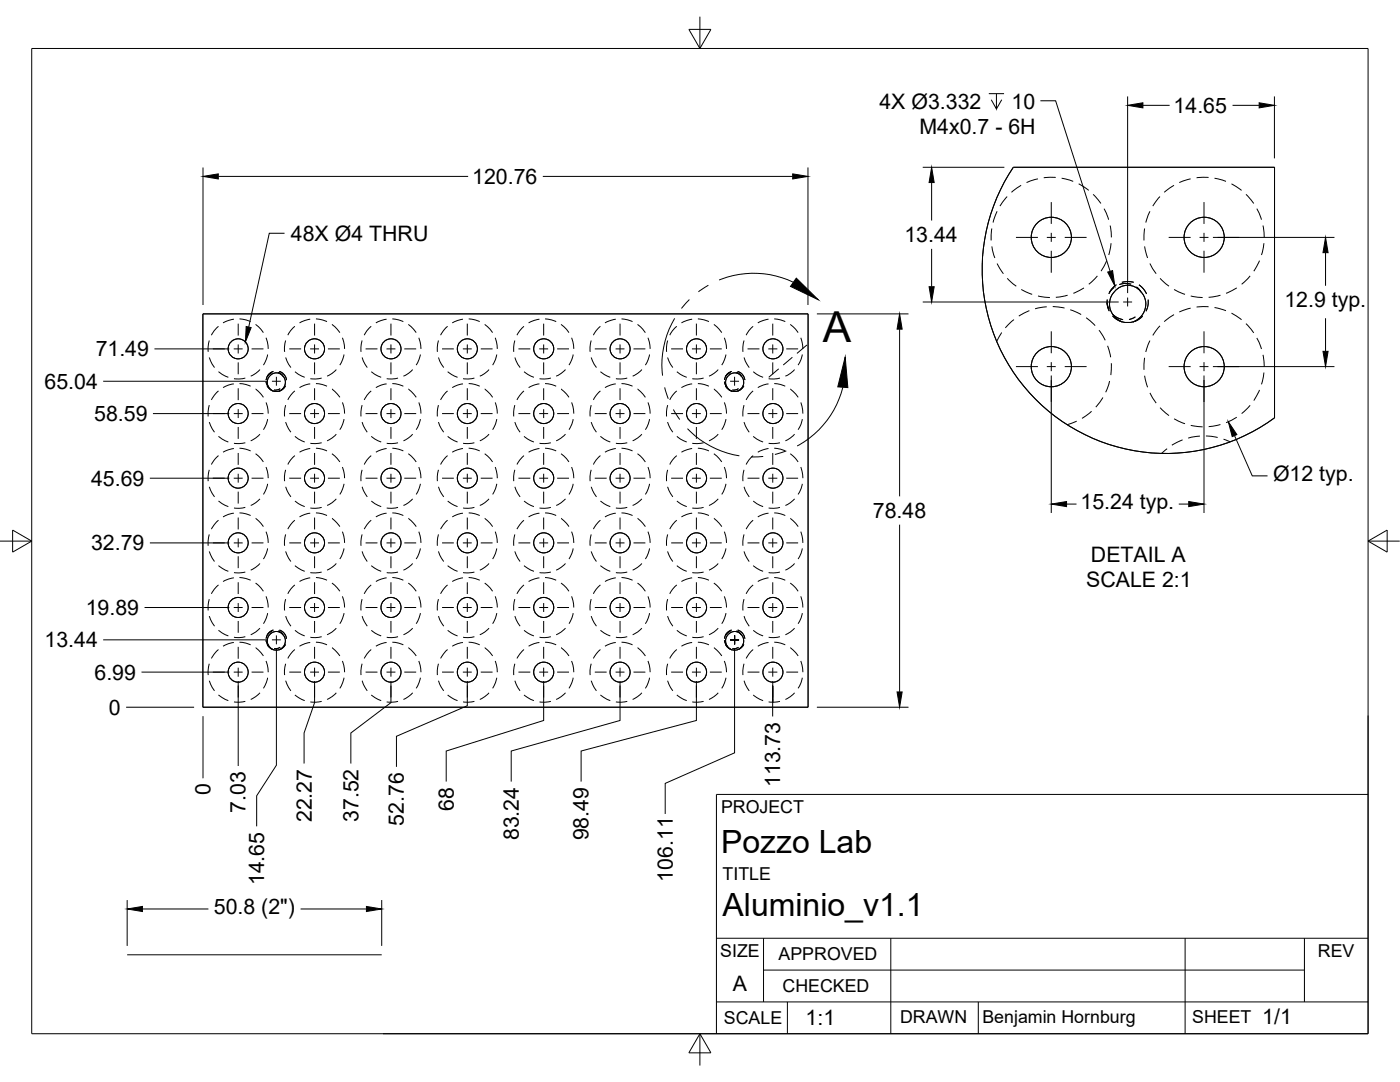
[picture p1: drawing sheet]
<svg xmlns="http://www.w3.org/2000/svg" width="279mm" height="216mm" viewBox="0 0 279 216" stroke-linecap="round" stroke-linejoin="round" font-family="sans-serif">
<!-- layer: Hidden -->
<g fill="none" stroke="#000" stroke-width=".2">
<path d="M201 39.2l-1.4 1.9M203.8 37l-1.9 1.4M207.1 35.7l-2.2 .7M210.7 35.4l-2.4 .1M211.9 35.6l2.3 .6M215.3 36.7l2 1.3M218.2 38.8l1.5 1.8M231.5 39.2l-1.4 1.9M234.3 37l-2 1.4M237.6 35.7l-2.2 .7M241.2 35.4l-2.4 .1M242.4 35.6l2.3 .6"/>
<path d="M245.8 36.7l2 1.3M248.7 38.8l1.5 1.8M198 45.6l-.2 2.4M198 49.2l.5 2.3M199 42.2l-.8 2.2M199 52.6l1.3 2M201 55.5l1.8 1.6M203.8 57.8l2.2 .9M207.2 59.1l2.3 .3M213.1 58.9l-2.4 .4M216.3 57.4l-2.1 1.1M219 55.1l-1.7 1.6"/>
<path d="M220.3 41.6l1 2.2M220.9 52l-1.2 2.1M221 59.8v.1a3.8 3.8 0 0 0 .4 2.2M221.6 45l.2 2.4M221.7 48.5l-.4 2.4M222.4 57.3l-1 1.1M222.8 56.8a3.9 3.9 0 0 0-1.5 1.8M223.9 56.3l1-.1 1.4 .1M225.7 56.7l-1.2-.1-1.1 .2M226.8 57.3l.9 1M227.3 56.8l1 .9 .5 1M228.4 45.6l-.1 2.4"/>
<path d="M228.4 49.2l.6 2.3M229.1 59.8a3.9 3.9 0 0 1-.4 2.3M229.5 42.2l-.8 2.2M229.5 52.6l1.2 2M231.5 55.5l1.8 1.6M234.3 57.8l2.2 .9M237.6 59.1l2.4 .3M243.6 58.9l-2.4 .4M246.8 57.4l-2.1 1.1M249.5 55.1l-1.7 1.6M250.8 41.6l1 2.2M251.4 52l-1.2 2.1"/>
<path d="M252.1 45l.2 2.4M252.2 48.5l-.4 2.4M41.8 67.9l-.3 1.4 .1 .9M41.8 71.3l.6 1.4 .4 .6M43.6 65.1l-.8 .9-.6 .9M43.6 74.2l.7 .5 1.3 .6M43.6 78l-.8 .9-.6 .9M46.7 63.7l-1.1 .2-1.1 .5M46.7 76.6l-1.1 .2-1.1 .5M47.8 63.6l1.3 .2 .9 .4M47.8 76.5l1.3 .2 .9 .4M49 75.4l-1.3 .2h-1"/>
<path d="M51 64.7l1.1 1 .5 .7M51 77.6l1.1 1 .5 .7M51.9 73.7l-.9 .8-1 .6M53.1 76.2l.5 1.1M53.1 67.4l.3 .8 .1 1.4M53.3 77l.7 .7 .6 .4M53.4 70.7l-.3 1-.5 1.2M54.3 74.3l-.6 .4-.4 .4M54.6 74.1l-1 .6-.5 1.1M55.5 74.3l.6 .3 .4 .5M55.8 74.1a2.1 2.1 0 0 1 1.4 1.7M55.9 77.6l-.4 .2h-.8"/>
<path d="M57 77l-.7 .7-.6 .4M57 67.9l-.2 1.4v.9M57 71.3l.6 1.4 .5 .6M58.8 65.1l-.8 .9-.6 .9M58.8 78l-.8 .9-.6 .9M58.9 74.2l.7 .5 1.2 .6M61.9 63.7l-1 .2-1.1 .5M61.9 76.6l-1 .2-1.1 .5M63.1 63.6l1.2 .2 1 .4M63.1 76.5l1.2 .2 1 .4M64.2 75.4l-1.3 .2h-1M66.3 64.7l1.5 1.7"/>
<path d="M66.3 77.6l1.5 1.7M67.1 73.7l-.8 .8-1 .6M68.3 67.4l.3 .8 .2 1.4M68.7 70.7l-.3 1-.6 1.2M72.3 67.9l-.3 1.4 .1 .9M72.3 71.3l.2 .8 .8 1.2M74.1 65.1l-.9 .9-.5 .9M74.1 78l-.9 .9-.5 .9M74.1 74.2l.7 .5 1.3 .6M77.2 63.7l-1.1 .2-1.1 .5M77.2 76.6l-1.1 .2-1.1 .5M78.3 63.6l1.3 .2 .9 .4"/>
<path d="M78.3 76.5l1.3 .2 .9 .4M79.4 75.4l-1.2 .2h-1M81.5 64.7l1.6 1.7M81.5 77.6l1.6 1.7M82.4 73.7l-.9 .8-1 .6M83.6 67.4l.4 2.2M83.9 70.7l-.3 1-.5 1.2M87.5 67.9l-.2 1.4v.9M87.5 71.3l.3 .8 .8 1.2M89.3 65.1l-.8 .9-.6 .9M89.3 78l-.8 .9-.6 .9M89.3 74.2l.8 .5 1.2 .6"/>
<path d="M92.4 63.7l-1.1 .2-1 .5M92.4 76.6l-1.1 .2-1 .5M93.5 63.6l1.3 .2 .9 .4M93.5 76.5l1.3 .2 .9 .4M94.7 75.4l-1.3 .2h-1M96.7 64.7l1.1 1 .5 .7M96.7 77.6l1.1 1 .5 .7M97.6 73.7l-.8 .8-1 .6M98.8 67.4l.5 2.2M99.1 70.7l-.2 1-.6 1.2M102.7 67.9l-.2 1.4v.9M102.7 71.3l.6 1.4 .5 .6"/>
<path d="M104.6 65.1l-.9 .9-.5 .9M104.6 78l-.9 .9-.5 .9M104.6 74.2l.7 .5 1.3 .6M107.7 63.7l-1.1 .2-1.1 .5M107.7 76.6l-1.1 .2-1.1 .5M108.8 63.6l1.3 .2 .9 .4M108.8 76.5l1.3 .2 .9 .4M109.9 75.4l-1.2 .2h-1M112 64.7l1.1 1 .4 .7M112 77.6l1.1 1 .4 .7M112.9 73.7l-.9 .8-1 .6M114.1 67.4l.2 .8 .2 1.4"/>
<path d="M114.4 70.7l-.3 1-.5 1.2M118 67.9l-.2 1.4v.9M118 71.3l.6 1.4 .4 .6M119.8 65.1l-.8 .9-.6 .9M119.8 74.2l.7 .5 1.3 .6M119.8 78l-.8 .9-.6 .9M122.9 63.7l-1.1 .2-1.1 .5M122.9 76.6l-1.1 .2-1.1 .5M124 63.6l1.3 .2 .9 .4M124 76.5l1.3 .2 .9 .4M125.2 75.4l-1.3 .2h-1M127.2 64.7l1.6 1.7"/>
<path d="M127.2 77.6l1.6 1.7M128.1 73.7l-.8 .8-1 .6M129.3 67.4l.3 .8 .2 1.4M129.6 70.7l-.2 1-.6 1.2M133.2 67.9l-.2 1.4v.9M133.2 71.3l.6 1.4 .5 .6M135.1 65.1l-.9 .9-.5 .9M135.1 78l-.9 .9-.5 .9M135.1 74.2l.7 .5 1.3 .6M138.1 63.7l-1 .2-1.1 .5M138.1 76.6l-1 .2-1.1 .5M139.3 63.6l1.3 .2 .9 .4"/>
<path d="M139.3 76.5l1.3 .2 .9 .4M140.4 75.4l-1.2 .2h-1M142.5 64.7l1.5 1.7M142.5 77.6l1.5 1.7M143.3 73.7l-.8 .8-1 .6M144.5 67.4l.3 .8 .2 1.4M144.6 76.2l.1 .5 .4 .6M144.8 77l.6 .7 .7 .4M144.9 70.7l-.3 1-.6 1.2M145.8 74.3l-.6 .4-.4 .4M146 74.1l-.9 .6-.3 .5-.2 .6M147 74.3l.5 .2 .5 .6"/>
<path d="M147.2 74.1l.9 .6 .4 .6 .2 .5M147.4 77.6l-.4 .2h-.8M148.4 77l-.6 .7-.6 .4M148.5 67.9l-.2 1.4v.9M148.5 71.3l.2 .8 .8 1.2M150.3 65.1l-.8 .9-.6 .9M150.3 78l-.8 .9-.6 .9M150.3 74.2l.7 .5 1.3 .6M153.4 63.7l-1.1 .2-1.1 .5M153.4 76.6l-1.1 .2-1.1 .5M154.5 63.6l1.3 .2 .9 .4M154.5 76.5l1.3 .2 .9 .4"/>
<path d="M155.7 75.4l-1.3 .2h-1M157.7 64.7l1.1 1 .5 .7M157.7 77.6l1.1 1 .5 .7M158.6 73.7l-.9 .8-1 .6M159.8 67.4l.4 2.2M160.1 70.7l-.2 1-.6 1.2M199.9 66.4l-1 1.7M202.4 63.8l-1.8 1.6M205.4 62l-2.1 1.1M208.9 61.2l-2.3 .4M210.1 61.2l2.3 .3M213.6 61.8l2.2 1"/>
<path d="M216.8 63.4l1.8 1.6M219.3 65.9l1.3 2M220.1 79.3l-1.4 1.9M220.9 60.4l.5 1.3M221 69l.7 2.3M221.4 76l-.7 2.3M221.8 72.5l-.1 2.3M222 63.1l.8 .6 1.2 .5M222 62.7l.9 .7 1.2 .4M226.6 63.2l-1.3 .6M228 63.1l-.9 .8-1 .3M228.4 71.4l-.1 2.4"/>
<path d="M228.4 75l.6 2.3M229.5 68l-.8 2.2M229.5 78.4l1.2 2M231.5 65l-1.4 1.9M234.3 62.8l-2 1.4M237.6 61.5l-2.2 .8M241.2 61.2l-2.4 .1M242.4 61.4l2.3 .6M245.8 62.5l2 1.3M248.7 64.6l1.5 1.8M250.8 67.4l1 2.2M251.4 77.8l-1.2 2.1"/>
<path d="M252.1 70.8l.2 2.4M252.2 74.3l-.4 2.4M41.8 80.8l-.3 1.4 .1 .9M41.8 93.7l-.3 1.4 .1 .9M41.8 84.2l.6 1.4 .4 .6M41.8 97.1l.2 .8 .8 1.2M43.6 87.1l.7 .5 1.3 .6M43.6 90.9l-.8 .9-.6 .9M43.6 100l.7 .5 1.3 .6M46.7 89.5l-1.1 .2-1.1 .5M47.8 89.4l1.3 .2 .9 .4M49 88.3l-1.3 .2h-1"/>
<path d="M51 90.5l1.1 1 .5 .7M51.9 86.6l-.9 .8-1 .6M51.9 99.5l-.9 .8-1 .6M53.1 80.3l.3 .8 .1 1.4M53.1 93.2l.3 .8 .1 1.4M53.4 83.6l-.3 1-.5 1.1M53.4 96.5l-.3 1-.5 1.2M57 80.8l-.2 1.4v.9M57 93.7l-.2 1.4v.9M57 84.2l.6 1.4 .5 .6M57 97.1l.3 .8 .8 1.2M58.8 90.9l-.8 .9-.6 .9"/>
<path d="M58.9 87.1l.7 .5 1.2 .6M58.9 100l.7 .5 1.2 .6M61.9 89.5l-1 .2-1.1 .5M63.1 89.4l1.2 .2 1 .4M64.2 88.3l-1.3 .2h-1M66.3 90.5l1.5 1.7M67.1 86.6l-.8 .8-1 .6M67.1 99.5l-.8 .8-1 .6M68.3 80.3l.3 .8 .2 1.4M68.3 93.2l.3 .8 .2 1.4M68.7 83.6l-.3 1-.6 1.1M68.7 96.5l-.3 1-.6 1.2"/>
<path d="M72.3 80.8l-.3 1.4 .1 .9M72.3 84.2l.2 .7 .8 1.3M72.3 93.7l-.3 1.4 .1 .9M72.3 97.1l.2 .8 .8 1.2M74.1 90.9l-.9 .9-.5 .9M74.1 87.1l.7 .5 1.3 .6M74.1 100l.7 .5 1.3 .6M77.2 89.5l-1.1 .2-1.1 .5M78.3 89.4l1.3 .2 .9 .4M79.4 88.3l-1.2 .2h-1M81.5 90.5l1.6 1.7M82.4 86.6l-.9 .8-1 .6"/>
<path d="M82.4 99.5l-.9 .8-1 .6M83.6 80.3l.4 2.2M83.6 93.2l.4 2.2M83.9 83.6l-.3 1-.5 1.1M83.9 96.5l-.3 1-.5 1.2M87.5 80.8l-.2 1.4v.9M87.5 84.2l.3 .7 .8 1.3M87.5 93.7l-.2 1.4v.9M87.5 97.1l.3 .8 .8 1.2M89.3 90.9l-.8 .9-.6 .9M89.3 87.1l.8 .5 1.2 .6M89.3 100l.8 .5 1.2 .6"/>
<path d="M92.4 89.5l-1.1 .2-1 .5M93.5 89.4l1.3 .2 .9 .4M94.7 88.3l-1.3 .2h-1M96.7 90.5l1.1 1 .5 .7M97.6 86.6l-.8 .8-1 .6M97.6 99.5l-.8 .8-1 .6M98.8 80.3l.5 2.2M98.8 93.2l.5 2.2M99.1 83.6l-.2 1-.6 1.1M99.1 96.5l-.2 1-.6 1.2M102.7 80.8l-.2 1.4v.9M102.7 84.2l.6 1.4 .5 .6"/>
<path d="M102.7 93.7l-.2 1.4v.9M102.7 97.1l1.1 2M104.6 90.9l-.9 .9-.5 .9M104.6 87.1l.7 .5 1.3 .6M104.6 100l.7 .5 1.3 .6M107.7 89.5l-1.1 .2-1.1 .5M108.8 89.4l1.3 .2 .9 .4M109.9 88.3l-1.2 .2h-1M112 90.5l1.1 1 .4 .7M112.9 86.6l-.9 .8-1 .6M112.9 99.5l-.9 .8-1 .6M114.1 80.3l.2 .8 .2 1.4"/>
<path d="M114.1 93.2l.2 .8 .2 1.4M114.4 83.6l-.3 1-.5 1.1M114.4 96.5l-.3 1-.5 1.2M118 80.8l-.2 1.4v.9M118 93.7l-.2 1.4v.9M118 84.2l.6 1.4 .4 .6M118 97.1l.3 .8 .7 1.2M119.8 87.1l.7 .5 1.3 .6M119.8 90.9l-.8 .9-.6 .9M119.8 100l.7 .5 1.3 .6M122.9 89.5l-1.1 .2-1.1 .5M124 89.4l1.3 .2 .9 .4"/>
<path d="M125.2 88.3l-1.3 .2h-1M127.2 90.5l1.6 1.7M128.1 86.6l-.8 .8-1 .6M128.1 99.5l-.8 .8-1 .6M129.3 80.3l.3 .8 .2 1.4M129.3 93.2l.3 .8 .2 1.4M129.6 83.6l-.2 1-.6 1.1M129.6 96.5l-.2 1-.6 1.2M133.2 80.8l-.2 1.4v.9M133.2 84.2l.6 1.4 .5 .6M133.2 93.7l-.2 1.4v.9M133.2 97.1l.3 .8 .8 1.2"/>
<path d="M135.1 90.9l-.9 .9-.5 .9M135.1 87.1l.7 .5 1.3 .6M135.1 100l.7 .5 1.3 .6M138.1 89.5l-1 .2-1.1 .5M139.3 89.4l1.3 .2 .9 .4M140.4 88.3l-1.2 .2h-1M142.5 90.5l1.5 1.7M143.3 86.6l-.8 .8-1 .6M143.3 99.5l-.8 .8-1 .6M144.5 80.3l.3 .8 .2 1.4M144.5 93.2l.3 .8 .2 1.4M144.9 83.6l-.3 1-.6 1.1"/>
<path d="M144.9 96.5l-.3 1-.6 1.2M148.5 80.8l-.2 1.4v.9M148.5 84.2l.2 .7 .8 1.3M148.5 93.7l-.2 1.4v.9M148.5 97.1l.2 .8 .8 1.2M150.3 90.9l-.8 .9-.6 .9M150.3 87.1l.7 .5 1.3 .6M150.3 100l.7 .5 1.3 .6M153.4 89.5l-1.1 .2-1.1 .5M154.5 89.4l1.3 .2 .9 .4M155.7 88.3l-1.3 .2h-1M157.7 90.5l1.1 1 .5 .7"/>
<path d="M158.6 86.6l-.9 .8-1 .6M158.6 99.5l-.9 .8-1 .6M159.8 80.3l.4 2.2M159.8 93.2l.4 2.2M160.1 83.6l-.2 1-.6 1.1M160.1 96.5l-.2 1-.6 1.2M214.9 84.1l-1.9 .7M217.8 82.1l-1.9 1.4M231.5 81.3l1.8 1.6M232.9 89.5l-1.1 1M234.3 83.6l2.2 .9M236 87.8l-2.1 1"/>
<path d="M237.6 84.9l2.4 .3M239.5 87l-2.4 .4M240.7 87l2.3 .3M243.6 84.7l-2.4 .4M244.2 87.6l1.3 .6M246.8 83.2l-2.1 1.1M249.5 80.9l-1.7 1.6M41.8 106.6l-.3 1.4 .1 .9M41.8 119.5l-.3 1.4 .1 .9M41.8 110l.6 1.4 .4 .6M43.6 103.8l-.8 .9-.6 .9M43.6 112.9l2 1.1"/>
<path d="M43.6 116.7l-.8 .9-.6 .9M46.7 102.4l-1.1 .2-1.1 .5M46.7 115.3l-1.1 .2-1.1 .5M47.8 102.3l1.3 .2 .9 .4M47.8 115.2l1.3 .2 .9 .4M49 101.2l-1.3 .2h-1M49 114.2l-1.3 .1h-1M51 103.4l1.1 1 .5 .7M51 116.3l1.1 1 .5 .7M51.9 112.4l-.9 .8-1 .6M53.1 106.1l.3 .8 .1 1.4M53.1 119l.3 .8 .1 1.4"/>
<path d="M53.4 109.4l-.3 1-.5 1.1M57 106.6l-.2 1.4v.9M57 119.5l-.2 1.4v.9M57 110l.6 1.4 .5 .6M58.8 103.8l-.8 .9-.6 .9M58.8 116.7l-.8 .9-.6 .9M58.9 112.9l.7 .5 1.2 .6M61.9 102.4l-1 .2-1.1 .5M61.9 115.3l-1 .2-1.1 .5M63.1 102.3l1.2 .2 1 .4M63.1 115.2l1.2 .2 1 .4M64.2 101.2l-1.3 .2h-1"/>
<path d="M64.2 114.2l-1.3 .1h-1M66.3 103.4l1.5 1.7M66.3 116.3l1.5 1.7M67.1 112.4l-.8 .8-1 .6M68.3 106.1l.3 .8 .2 1.4M68.3 119l.3 .8 .2 1.4M68.7 109.4l-.3 1-.6 1.1M72.3 106.6l-.3 1.4 .1 .9M72.3 110l.2 .7 .8 1.3M72.3 119.5l-.3 1.4 .1 .9M74.1 103.8l-.9 .9-.5 .9M74.1 116.7l-.9 .9-.5 .9"/>
<path d="M74.1 112.9l.7 .5 1.3 .6M77.2 102.4l-1.1 .2-1.1 .5M77.2 115.3l-1.1 .2-1.1 .5M78.3 102.3l1.3 .2 .9 .4M78.3 115.2l1.3 .2 .9 .4M79.4 101.2l-1.2 .2h-1M79.4 114.2l-1.2 .1h-1M81.5 103.4l1.6 1.7M81.5 116.3l1.6 1.7M82.4 112.4l-.9 .8-1 .6M83.6 106.1l.4 2.2M83.6 119l.4 2.2"/>
<path d="M83.9 109.4l-.3 1-.5 1.1M87.5 106.6l-.2 1.4v.9M87.5 110l.3 .7 .8 1.3M87.5 119.5l-.2 1.4v.9M89.3 103.8l-.8 .9-.6 .9M89.3 116.7l-.8 .9-.6 .9M89.3 112.9l2 1.1M92.4 102.4l-1.1 .2-1 .5M92.4 115.3l-1.1 .2-1 .5M93.5 102.3l1.3 .2 .9 .4M93.5 115.2l1.3 .2 .9 .4M94.7 101.2l-1.3 .2h-1"/>
<path d="M94.7 114.2l-1.3 .1h-1M96.7 103.4l1.1 1 .5 .7M96.7 116.3l1.1 1 .5 .7M97.6 112.4l-.8 .8-1 .6M98.8 106.1l.5 2.2M98.8 119l.5 2.2M99.1 109.4l-.2 1-.6 1.1M102.7 106.6l-.2 1.4v.9M102.7 110l.6 1.4 .5 .6M102.7 119.5l-.2 1.4v.9M104.6 103.8l-.9 .9-.5 .9M104.6 116.7l-.9 .9-.5 .9"/>
<path d="M104.6 112.9l2 1.1M107.7 102.4l-1.1 .2-1.1 .5M107.7 115.3l-1.1 .2-1.1 .5M108.8 102.3l1.3 .2 .9 .4M108.8 115.2l1.3 .2 .9 .4M109.9 101.2l-1.2 .2h-1M109.9 114.2l-1.2 .1h-1M112 103.4l1.1 1 .4 .7M112 116.3l1.1 1 .4 .7M112.9 112.4l-.9 .8-1 .6M114.1 106.1l.2 .8 .2 1.4M114.1 119l.2 .8 .2 1.4"/>
<path d="M114.4 109.4l-.3 1-.5 1.1M118 106.6l-.2 1.4v.9M118 119.5l-.2 1.4v.9M118 110l.6 1.4 .4 .6M119.8 103.8l-.8 .9-.6 .9M119.8 112.9l2 1.1M119.8 116.7l-.8 .9-.6 .9M122.9 102.4l-1.1 .2-1.1 .5M122.9 115.3l-1.1 .2-1.1 .5M124 102.3l1.3 .2 .9 .4M124 115.2l1.3 .2 .9 .4M125.2 101.2l-1.3 .2h-1"/>
<path d="M125.2 114.2l-1.3 .1h-1M127.2 103.4l1.6 1.7M127.2 116.3l1.6 1.7M128.1 112.4l-.8 .8-1 .6M129.3 106.1l.3 .8 .2 1.4M129.3 119l.3 .8 .2 1.4M129.6 109.4l-.2 1-.6 1.1M133.2 106.6l-.2 1.4v.9M133.2 110l.6 1.4 .5 .6M133.2 119.5l-.2 1.4v.9M135.1 103.8l-.9 .9-.5 .9M135.1 116.7l-.9 .9-.5 .9"/>
<path d="M135.1 112.9l.7 .5 1.3 .6M138.1 102.4l-1 .2-1.1 .5M138.1 115.3l-1 .2-1.1 .5M139.3 102.3l1.3 .2 .9 .4M139.3 115.2l1.3 .2 .9 .4M140.4 101.2l-1.2 .2h-1M140.4 114.2l-1.2 .1h-1M142.5 103.4l1.5 1.7M142.5 116.3l1.5 1.7M143.3 112.4l-.8 .8-1 .6M144.5 106.1l.3 .8 .2 1.4M144.5 119l.3 .8 .2 1.4"/>
<path d="M144.9 109.4l-.3 1-.6 1.1M148.5 106.6l-.2 1.4v.9M148.5 110l.2 .7 .8 1.3M148.5 119.5l-.2 1.4v.9M150.3 103.8l-.8 .9-.6 .9M150.3 116.7l-.8 .9-.6 .9M150.3 112.9l.7 .5 1.3 .6M153.4 102.4l-1.1 .2-1.1 .5M153.4 115.3l-1.1 .2-1.1 .5M154.5 102.3l1.3 .2 .9 .4M154.5 115.2l1.3 .2 .9 .4M155.7 101.2l-1.3 .2h-1"/>
<path d="M155.7 114.2l-1.3 .1h-1M157.7 103.4l1.1 1 .5 .7M157.7 116.3l1.1 1 .5 .7M158.6 112.4l-.9 .8-1 .6M159.8 106.1l.4 2.2M159.8 119l.4 2.2M160.1 109.4l-.2 1-.6 1.1M41.8 132.4l-.3 1.4 .1 .9M41.8 122.9l.2 .8 .8 1.2M41.8 135.8l.6 1.4 .4 .6M43.6 125.8l.7 .5 1.3 .6M43.6 129.6l-.8 .9-.6 .9"/>
<path d="M43.6 138.7l2 1.1M46.7 128.2l-1.1 .2-1.1 .5M47.8 128.1l1.3 .2 .9 .4M49 127l-1.3 .2-1-.1M49 140l-1.3 .1h-1M51 129.2l1.1 1 .5 .7M51.9 125.3l-.9 .8-1 .6M51.9 138.2l-.9 .8-1 .6M53.1 127.8l.5 1.1M53.1 131.9l.3 .8 .1 1.4M53.3 128.6l.7 .7 .6 .4M53.4 122.3l-.3 1-.5 1.2"/>
<path d="M53.4 135.2l-.3 1-.5 1.2M54.3 125.9l-.5 .3-.5 .5M54.6 125.7l-1 .6-.5 1.1M55.5 125.9l.7 .4 .3 .4M55.8 125.7a2.1 2.1 0 0 1 1.4 1.7M55.9 129.2l-.5 .2h-.7M57 128.6l-.7 .7-.6 .4M57 132.4l-.2 1.4v.9M57 122.9l.3 .8 .8 1.2M57 135.8l.6 1.4 .5 .6M58.8 129.6l-.8 .9-.6 .9M58.9 125.8l.7 .5 1.2 .6"/>
<path d="M58.9 138.7l.7 .5 1.2 .6M61.9 128.2l-1 .2-1.1 .5M63.1 128.1l1.2 .2 1 .4M64.2 127l-1.3 .2-1-.1M64.2 140l-1.3 .1h-1M66.3 129.2l1.5 1.7M67.1 125.3l-.8 .8-1 .6M67.1 138.2l-.8 .8-1 .6M68.3 131.9l.3 .8 .2 1.4M68.7 122.3l-.3 1-.6 1.2M68.7 135.2l-.3 1-.6 1.2M72.3 122.9l.2 .8 .8 1.2"/>
<path d="M72.3 132.4l-.3 1.4 .1 .9M72.3 135.8l.2 .7 .8 1.3M74.1 129.6l-.9 .9-.5 .9M74.1 125.8l.7 .5 1.3 .6M74.1 138.7l.7 .5 1.3 .6M77.2 128.2l-1.1 .2-1.1 .5M78.3 128.1l1.3 .2 .9 .4M79.4 127l-1.2 .2-1-.1M79.4 140l-1.2 .1h-1M81.5 129.2l1.6 1.7M82.4 125.3l-.9 .8-1 .6M82.4 138.2l-.9 .8-1 .6"/>
<path d="M83.6 131.9l.4 2.2M83.9 122.3l-.3 1-.5 1.2M83.9 135.2l-.3 1-.5 1.2M87.5 122.9l.3 .8 .8 1.2M87.5 132.4l-.2 1.4v.9M87.5 135.8l.3 .7 .8 1.3M89.3 129.6l-.8 .9-.6 .9M89.3 125.8l.8 .5 1.2 .6M89.3 138.7l2 1.1M92.4 128.2l-1.1 .2-1 .5M93.5 128.1l1.3 .2 .9 .4M94.7 127l-1.3 .2-1-.1"/>
<path d="M94.7 140l-1.3 .1h-1M96.7 129.2l1.1 1 .5 .7M97.6 125.3l-.8 .8-1 .6M97.6 138.2l-.8 .8-1 .6M98.8 131.9l.5 2.2M99.1 122.3l-.2 1-.6 1.2M99.1 135.2l-.2 1-.6 1.2M102.7 122.9l1.1 2M102.7 132.4l-.2 1.4v.9M102.7 135.8l.6 1.4 .5 .6M104.6 129.6l-.9 .9-.5 .9M104.6 125.8l.7 .5 1.3 .6"/>
<path d="M104.6 138.7l2 1.1M107.7 128.2l-1.1 .2-1.1 .5M108.8 128.1l1.3 .2 .9 .4M109.9 127l-1.2 .2-1-.1M109.9 140l-1.2 .1h-1M112 129.2l1.1 1 .4 .7M112.9 125.3l-.9 .8-1 .6M112.9 138.2l-.9 .8-1 .6M114.1 131.9l.2 .8 .2 1.4M114.4 122.3l-.3 1-.5 1.2M114.4 135.2l-.3 1-.5 1.2M118 132.4l-.2 1.4v.9"/>
<path d="M118 122.9l.3 .8 .7 1.2M118 135.8l.6 1.4 .4 .6M119.8 125.8l.7 .5 1.3 .6M119.8 129.6l-.8 .9-.6 .9M119.8 138.7l2 1.1M122.9 128.2l-1.1 .2-1.1 .5M124 128.1l1.3 .2 .9 .4M125.2 127l-1.3 .2-1-.1M125.2 140l-1.3 .1h-1M127.2 129.2l1.6 1.7M128.1 125.3l-.8 .8-1 .6M128.1 138.2l-.8 .8-1 .6"/>
<path d="M129.3 131.9l.3 .8 .2 1.4M129.6 122.3l-.2 1-.6 1.2M129.6 135.2l-.2 1-.6 1.2M133.2 122.9l.3 .8 .8 1.2M133.2 132.4l-.2 1.4v.9M133.2 135.8l.6 1.4 .5 .6M135.1 129.6l-.9 .9-.5 .9M135.1 125.8l.7 .5 1.3 .6M135.1 138.7l.7 .5 1.3 .6M138.1 128.2l-1 .2-1.1 .5M139.3 128.1l1.3 .2 .9 .4M140.4 127l-1.2 .2-1-.1"/>
<path d="M140.4 140l-1.2 .1h-1M142.5 129.2l1.5 1.7M143.3 125.3l-.8 .8-1 .6M143.3 138.2l-.8 .8-1 .6M144.5 131.9l.3 .8 .2 1.4M144.6 127.8l.1 .5 .4 .6M144.8 128.6l.6 .7 .7 .4M144.9 122.3l-.3 1-.6 1.2M144.9 135.2l-.3 1-.6 1.2M145.8 125.9l-.5 .3-.5 .5M146 125.7l-.9 .6-.3 .5-.2 .6M147 125.9l.7 .4 .3 .4"/>
<path d="M147.2 125.7l1 .6 .5 1.1M147.4 129.2l-.5 .2h-.7M148.4 128.6l-.6 .7-.6 .4M148.5 122.9l.2 .8 .8 1.2M148.5 132.4l-.2 1.4v.9M148.5 135.8l.2 .7 .8 1.3M150.3 129.6l-.8 .9-.6 .9M150.3 125.8l.7 .5 1.3 .6M150.3 138.7l.7 .5 1.3 .6M153.4 128.2l-1.1 .2-1.1 .5M154.5 128.1l1.3 .2 .9 .4M155.7 127l-1.3 .2-1-.1"/>
<path d="M155.7 140l-1.3 .1h-1M157.7 129.2l1.1 1 .5 .7M158.6 125.3l-.9 .8-1 .6M158.6 138.2l-.9 .8-1 .6M159.8 131.9l.4 2.2M160.1 122.3l-.2 1-.6 1.2M160.1 135.2l-.2 1-.6 1.2"/>
</g>
<!-- layer: Visible -->
<g fill="none" stroke="#000" stroke-width=".2">
<path d="M202.2 33.4h52.2v50a36.7 36.7 0 0 1-47.1-3.1 36.7 36.7 0 0 1-5.1-46.9zM222.5 58.1a3.7 3.7 0 0 0 1.5 6.1M222.5 58.1a3.3 3.3 0 0 1 5.1 0M227.6 58.1a3.7 3.7 0 0 1-1.5 6.1M40.5 62.6h120.8v78.5h-120.8zM54.6 78.1a1.87 1.87 0 0 1-1-2.9 1.87 1.87 0 0 1 3.1 0 1.87 1.87 0 0 1-1 2.9M54.6 78.1h1.1M145.4 75a1.86 1.86 0 0 0 .7 3.1M145.4 75a1.82 1.82 0 0 1 2.8 .4 1.82 1.82 0 0 1-1 2.7M146.1 78.1h1.1M224 64.2l1.3 .2 .8-.2M145.4 126.6a1.84 1.84 0 0 0-.3 2.2 1.84 1.84 0 0 0 2.1 .9"/>
<path d="M145.4 126.6a1.82 1.82 0 0 1 2.8 .4 1.82 1.82 0 0 1-1 2.7"/>
<circle cx="209.8" cy="47.4" r="4"/>
<circle cx="240.3" cy="47.4" r="4"/>
<circle cx="47.5" cy="69.6" r="2"/>
<circle cx="62.8" cy="69.6" r="2"/>
<circle cx="78" cy="69.6" r="2"/>
<circle cx="93.3" cy="69.6" r="2"/>
<circle cx="108.5" cy="69.6" r="2"/>
<circle cx="123.8" cy="69.6" r="2"/>
<circle cx="139" cy="69.6" r="2"/>
<circle cx="154.3" cy="69.6" r="2"/>
<circle cx="209.8" cy="73.2" r="4"/>
<circle cx="240.3" cy="73.2" r="4"/>
<circle cx="47.5" cy="82.5" r="2"/>
<circle cx="47.5" cy="95.4" r="2"/>
<circle cx="62.8" cy="82.5" r="2"/>
<circle cx="62.8" cy="95.4" r="2"/>
<circle cx="78" cy="95.4" r="2"/>
<circle cx="78" cy="82.5" r="2"/>
<circle cx="93.3" cy="82.5" r="2"/>
<circle cx="93.3" cy="95.4" r="2"/>
<circle cx="108.5" cy="82.5" r="2"/>
<circle cx="108.5" cy="95.4" r="2"/>
<circle cx="123.8" cy="95.4" r="2"/>
<circle cx="123.8" cy="82.5" r="2"/>
<circle cx="139" cy="82.5" r="2"/>
<circle cx="139" cy="95.4" r="2"/>
<circle cx="154.3" cy="95.4" r="2"/>
<circle cx="154.3" cy="82.5" r="2"/>
<circle cx="47.5" cy="108.3" r="2"/>
<circle cx="62.8" cy="108.3" r="2"/>
<circle cx="78" cy="108.3" r="2"/>
<circle cx="93.3" cy="108.3" r="2"/>
<circle cx="108.5" cy="108.3" r="2"/>
<circle cx="123.8" cy="108.3" r="2"/>
<circle cx="139" cy="108.3" r="2"/>
<circle cx="154.3" cy="108.3" r="2"/>
<circle cx="47.5" cy="134.1" r="2"/>
<circle cx="47.5" cy="121.2" r="2"/>
<circle cx="55.1" cy="127.9" r="1.82"/>
<circle cx="62.8" cy="134.1" r="2"/>
<circle cx="62.8" cy="121.2" r="2"/>
<circle cx="78" cy="134.1" r="2"/>
<circle cx="78" cy="121.2" r="2"/>
<circle cx="93.3" cy="121.2" r="2"/>
<circle cx="93.3" cy="134.1" r="2"/>
<circle cx="108.5" cy="121.2" r="2"/>
<circle cx="108.5" cy="134.1" r="2"/>
<circle cx="123.8" cy="121.2" r="2"/>
<circle cx="123.8" cy="134.1" r="2"/>
<circle cx="139" cy="134.1" r="2"/>
<circle cx="139" cy="121.2" r="2"/>
<circle cx="154.3" cy="134.1" r="2"/>
<circle cx="154.3" cy="121.2" r="2"/>
</g>
<!-- layer: Smart Centers -->
<g fill="none" stroke="#000" stroke-width=".2">
<path d="M202.8 47.4h4.3M208.9 47.4h1.8M209.8 40.3v4.4M209.8 46.5v1.8M209.8 50v4.4M212.5 47.4h4.4M225 59.4v1.8M233.2 47.4h4.4M239.4 47.4h1.8M240.3 40.3v4.4M240.3 46.5v1.8M240.3 50v4.4"/>
<path d="M243 47.4h4.3M42.5 69.6h2.4M46.7 69.6h1.7M47.5 64.6v2.4M47.5 68.7v1.8M47.5 72.3v2.4M47.5 77.5v2.3M50.2 69.6h2.4M54.3 76.1h1.7M55.2 75.2v1.8M57.7 69.6h2.4M61.9 69.6h1.8"/>
<path d="M62.8 64.6v2.4M62.8 68.7v1.8M62.8 72.3v2.4M62.8 77.5v2.3M65.4 69.6h2.4M73 69.6h2.3M77.1 69.6h1.8M78 64.6v2.4M78 68.7v1.8M78 72.3v2.4M78 77.5v2.3M80.7 69.6h2.4"/>
<path d="M88.2 69.6h2.4M92.4 69.6h1.7M93.3 64.6v2.4M93.3 68.7v1.8M93.3 72.3v2.4M93.3 77.5v2.3M95.9 69.6h2.4M103.5 69.6h2.3M107.6 69.6h1.8M108.5 64.6v2.4M108.5 68.7v1.8M108.5 72.3v2.4"/>
<path d="M108.5 77.5v2.3M111.2 69.6h2.4M118.7 69.6h2.4M122.9 69.6h1.7M123.7 64.6v2.4M123.7 68.7v1.8M123.7 72.3v2.4M123.7 77.5v2.3M126.4 69.6h2.4M133.9 69.6h2.4M138.1 69.6h1.8M139 64.6v2.4"/>
<path d="M139 68.7v1.8M139 72.3v2.4M139 77.5v2.3M141.7 69.6h2.3M145.7 76.1h1.8M146.6 75.2v1.8M149.2 69.6h2.4M153.3 69.6h1.8M154.2 64.6v2.4M154.2 68.7v1.8M154.2 72.3v2.4M154.2 77.5v2.3"/>
<path d="M156.9 69.6h2.4M202.8 73.2h4.3M208.9 73.2h1.8M209.8 66.1v4.4M209.8 72.3v1.8M209.8 75.8v4.4M212.5 73.2h4.4M224.2 60.3h1.7M233.2 73.2h4.4M239.4 73.2h1.8M240.3 66.1v4.4M240.3 72.3v1.8"/>
<path d="M240.3 75.8v4.4M243 73.2h4.3M42.5 95.4h2.4M42.5 82.5h2.4M46.7 95.4h1.7M46.7 82.5h1.7M47.5 81.6v1.8M47.5 85.2v2.4M47.5 90.4v2.4M47.5 94.5v1.8M47.5 98.1v2.4M50.2 95.4h2.4"/>
<path d="M50.2 82.5h2.4M57.7 95.4h2.4M57.7 82.5h2.4M61.9 95.4h1.8M61.9 82.5h1.8M62.8 81.6v1.8M62.8 85.2v2.4M62.8 90.4v2.4M62.8 94.5v1.8M62.8 98.1v2.4M65.4 95.4h2.4M65.4 82.5h2.4"/>
<path d="M73 95.4h2.3M73 82.5h2.3M77.1 95.4h1.8M77.1 82.5h1.8M78 81.6v1.8M78 85.2v2.4M78 90.4v2.4M78 94.5v1.8M78 98.1v2.4M80.7 95.4h2.4M80.7 82.5h2.4M88.2 95.4h2.4"/>
<path d="M88.2 82.5h2.4M92.4 95.4h1.7M92.4 82.5h1.7M93.3 81.6v1.8M93.3 85.2v2.4M93.3 90.4v2.4M93.3 94.5v1.8M93.3 98.1v2.4M95.9 95.4h2.4M95.9 82.5h2.4M103.5 95.4h2.3M103.5 82.5h2.3"/>
<path d="M107.6 95.4h1.8M107.6 82.5h1.8M108.5 81.6v1.8M108.5 85.2v2.4M108.5 90.4v2.4M108.5 94.5v1.8M108.5 98.1v2.4M111.2 95.4h2.4M111.2 82.5h2.4M118.7 95.4h2.4M118.7 82.5h2.4M122.9 95.4h1.7"/>
<path d="M122.9 82.5h1.7M123.7 81.6v1.8M123.7 85.2v2.4M123.7 90.4v2.4M123.7 94.5v1.8M123.7 98.1v2.4M126.4 95.4h2.4M126.4 82.5h2.4M133.9 95.4h2.4M133.9 82.5h2.4M138.1 95.4h1.8M138.1 82.5h1.8"/>
<path d="M139 81.6v1.8M139 85.2v2.4M139 90.4v2.4M139 94.5v1.8M139 98.1v2.4M141.7 95.4h2.3M141.7 82.5h2.3M149.2 95.4h2.4M149.2 82.5h2.4M153.3 95.4h1.8M153.3 82.5h1.8M154.2 81.6v1.8"/>
<path d="M154.2 85.2v2.4M154.2 90.4v2.4M154.2 94.5v1.8M154.2 98.1v2.4M156.9 95.4h2.4M156.9 82.5h2.4M42.5 108.3h2.4M46.7 108.3h1.7M47.5 103.3v2.3M47.5 107.4v1.8M47.5 111v2.4M47.5 116.2v2.3"/>
<path d="M50.2 108.3h2.4M57.7 108.3h2.4M61.9 108.3h1.8M62.8 103.3v2.3M62.8 107.4v1.8M62.8 111v2.4M62.8 116.2v2.3M65.4 108.3h2.4M73 108.3h2.3M77.1 108.3h1.8M78 103.3v2.3M78 107.4v1.8"/>
<path d="M78 111v2.4M78 116.2v2.3M80.7 108.3h2.4M88.2 108.3h2.4M92.4 108.3h1.7M93.3 103.3v2.3M93.3 107.4v1.8M93.3 111v2.4M93.3 116.2v2.3M95.9 108.3h2.4M103.5 108.3h2.3M107.6 108.3h1.8"/>
<path d="M108.5 103.3v2.3M108.5 107.4v1.8M108.5 111v2.4M108.5 116.2v2.3M111.2 108.3h2.4M118.7 108.3h2.4M122.9 108.3h1.7M123.7 103.3v2.3M123.7 107.4v1.8M123.7 111v2.4M123.7 116.2v2.3M126.4 108.3h2.4"/>
<path d="M133.9 108.3h2.4M138.1 108.3h1.8M139 103.3v2.3M139 107.4v1.8M139 111v2.4M139 116.2v2.3M141.7 108.3h2.3M149.2 108.3h2.4M153.3 108.3h1.8M154.2 103.3v2.3M154.2 107.4v1.8M154.2 111v2.4"/>
<path d="M154.2 116.2v2.3M156.9 108.3h2.4M42.5 134.1h2.4M42.5 121.2h2.4M46.7 134.1h1.7M46.7 121.2h1.7M47.5 120.3v1.8M47.5 123.9v2.4M47.5 129.1v2.3M47.5 133.2v1.8M47.5 136.8v2.4M50.2 134.1h2.4"/>
<path d="M50.2 121.2h2.4M54.3 127.7h1.7M55.2 126.8v1.8M57.7 134.1h2.4M57.7 121.2h2.4M61.9 134.1h1.8M61.9 121.2h1.8M62.8 120.3v1.8M62.8 123.9v2.4M62.8 129.1v2.3M62.8 133.2v1.8M62.8 136.8v2.4"/>
<path d="M65.4 134.1h2.4M65.4 121.2h2.4M73 134.1h2.3M73 121.2h2.3M77.1 134.1h1.8M77.1 121.2h1.8M78 120.3v1.8M78 123.9v2.4M78 129.1v2.3M78 133.2v1.8M78 136.8v2.4M80.7 134.1h2.4"/>
<path d="M80.7 121.2h2.4M88.2 134.1h2.4M88.2 121.2h2.4M92.4 134.1h1.7M92.4 121.2h1.7M93.3 120.3v1.8M93.3 123.9v2.4M93.3 129.1v2.3M93.3 133.2v1.8M93.3 136.8v2.4M95.9 134.1h2.4M95.9 121.2h2.4"/>
<path d="M103.5 134.1h2.3M103.5 121.2h2.3M107.6 134.1h1.8M107.6 121.2h1.8M108.5 120.3v1.8M108.5 123.9v2.4M108.5 129.1v2.3M108.5 133.2v1.8M108.5 136.8v2.4M111.2 134.1h2.4M111.2 121.2h2.4M118.7 134.1h2.4"/>
<path d="M118.7 121.2h2.4M122.9 134.1h1.7M122.9 121.2h1.7M123.7 120.3v1.8M123.7 123.9v2.4M123.7 129.1v2.3M123.7 133.2v1.8M123.7 136.8v2.4M126.4 134.1h2.4M126.4 121.2h2.4M133.9 134.1h2.4M133.9 121.2h2.4"/>
<path d="M138.1 134.1h1.8M138.1 121.2h1.8M139 120.3v1.8M139 123.9v2.4M139 129.1v2.3M139 133.2v1.8M139 136.8v2.4M141.7 134.1h2.3M141.7 121.2h2.3M145.7 127.7h1.8M146.6 126.8v1.8M149.2 134.1h2.4"/>
<path d="M149.2 121.2h2.4M153.3 134.1h1.8M153.3 121.2h1.8M154.2 120.3v1.8M154.2 123.9v2.4M154.2 129.1v2.3M154.2 133.2v1.8M154.2 136.8v2.4M156.9 134.1h2.4M156.9 121.2h2.4"/>
</g>
<!-- layer: Sketch1 -->
<path d="M155.4 73.6l-2 1.7M158.1 71.3l-1.8 1.5M161 68.8l-2 1.7" fill="none" stroke="#000" stroke-width=".2"/>
<!-- layer: Detail Boundary -->
<path d="M137.6 59.8l-1.6 1.8M141.4 56.9l-2 1.3M143.5 55.9a18.2 18.2 0 0 1 14.8 .4M132.7 77.3l.7 2.3M134.6 63.5a18.3 18.3 0 0 0-2.4 11.5M168.2 77.3a18.3 18.3 0 0 1-9.1 11.7M134.4 81.7l1.3 2M137.2 85.5a18.3 18.3 0 0 0 10.4 5.5M152.3 91.1l-2.4 .1M156.9 90l-2.3 .7" fill="none" stroke="#000" stroke-width=".2"/>
<path d="M158.9 55.5l4.4 4.3-5.5-2.6zM168.7 71.2l.5 6.1-2-.1z" fill="#000" stroke="#000" stroke-width=".2"/>
<!-- layer: Hole Notes -->
<path d="M197.3 18.7h3.1M198.9 18.7v3l-1.1-1.8M199.9 19.9l-1 1.8M207.6 20.1h3.1l10.9 34M56.8 46.5h-3.1l-4.1 18.8" fill="none" stroke="#000" stroke-width=".2"/>
<path d="M221.1 54.3l.9-.3 .5 3zM49.1 65.2l1 .2-1.1 2.8z" fill="#000" stroke="#000" stroke-width=".2"/>
<!-- layer: FD_Dimensions -->
<g fill="none" stroke="#000" stroke-width=".2">
<path d="M225 19.2v39.3M254.3 19.2v12.4M40.5 33.4v27.5M43.6 35.2h49.8M108.3 35.2h49.9M161.2 33.4v27.5M184.1 33.4h16.3M185.9 36.4v7.6M228.1 21h5.3M246 21h5.3M185.9 49.7v7.5M242.1 47.4h24.2"/>
<path d="M264.5 50.4v6.6M20.6 76.1h32.8M30.8 69.6h15M163 62.6h18.3M179.5 65.7v33.3M184.1 60.3h39.2M209.8 74.9v27.5M240.3 74.9v27.5M242.1 73.2h24.2M264.5 63.5v6.6M29.9 95.4h15.9M30.5 82.5h15.3"/>
<path d="M246.4 86.9l3.5 8.1h3.1M29.9 108.3h15.9M179.5 104.7v33.4M212.9 100.6h1.9M235.2 100.6h2M20.6 127.7h32.8M28.2 134.1h17.6M28.9 121.2h16.9M47.5 135.9v16.9M55.2 129.5v23.2l-4 6.1v6.1M62.8 135.9v4.3l-2.1 6.1v6.1M78 135.9v4.3l-8 6.1v6.1"/>
<path d="M93.3 135.9v4.9l-14.2 6.1v6.1M108.5 135.9v7.9l-19.5 6.1v6.1M123.7 135.9v7.9l-21.7 6.1v6.1M139 135.9v7.9l-23 6.1v6.1M146.6 129.5v20.7l-13.8 6.1v6.1M154.2 135.9v7.1M25.2 141.1h13.5M40.5 142.9v12.4M163 141.1h18.3M25.4 179.6v9.1M76.2 179.6v9.1M28.4 181.4h13.2"/>
<path d="M60 181.4h13.1"/>
</g>
<g fill="#000" stroke="#000" stroke-width=".2">
<path d="M40.5 35.2l3.1-.5v1zM158.2 34.7l3 .5-3 .5zM185.9 33.4l.5 3h-1zM225 21l3.1-.5v1zM251.3 20.5l3 .5-3 .5zM185.4 57.2h1l-.5 3.1zM264.5 47.4l.5 3h-1zM179.5 62.6l.5 3.1h-1zM264 70.1h1l-.5 3.1zM245.1 84.1l1.7 2.6-.9 .4zM209.8 100.6l3.1-.5v1zM237.2 100.1l3.1 .5-3.1 .5z"/>
<path d="M179 138.1h1l-.5 3zM25.4 181.4l3-.5v1zM73.1 180.9l3.1 .5-3.1 .5z"/>
</g>
<!-- layer: Border -->
<path d="M6.3 9.7h266.7v196.6h-266.7zM137.5 5.9h4.4l-2.2 3.8zM139.7 3.3v6.4M0 108h6.3M2.5 105.8l3.8 2.2-3.8 2.2zM273 108l3.8-2.2v4.4zM273 108h6.4M139.7 206.3v6.3M139.7 206.3l2.2 3.8h-4.4z" fill="none" stroke="#000" stroke-width=".2"/>
<!-- layer: Titleblock -->
<path d="M273 142.8v63.5h-196.6M273 158.5h-130v47.8M143 199.9h130M143 187.2h130M152.4 193.6h107.9M152.4 187.2v12.7M157.1 199.9v6.4M177.8 187.2v19.1M195.2 199.9v6.4M236.5 187.2v19.1M260.3 187.2v12.7" fill="none" stroke="#000" stroke-width=".2"/>
<!-- layer: Sketch2 -->
<path d="M25.4 190.5h50.8" fill="none" stroke="#000" stroke-width=".2"/>
<text font-size="8.5" x="164.2" y="68.2">A</text>
<g font-size="6.4">
<text x="143.9" y="170.2">Pozzo Lab</text>
<text x="144.2" y="182.7">Aluminio_v1.1</text>
</g>
<g font-size="4.3">
<text x="175.5" y="21.7">4X Ø3.332</text>
<text x="201.9" y="21.7">10</text>
<text x="234.2" y="22.5">14.65</text>
<text x="183.5" y="26.8">M4x0.7 - 6H</text>
<text x="94.2" y="36.7">120.76</text>
<text x="58.1" y="48.1">48X Ø4 THRU</text>
<text x="180.5" y="48.3">13.44</text>
<text x="256.3" y="61.3">12.9 typ.</text>
<text x="19.1" y="71.1">71.49</text>
<text x="8.9" y="77.6">65.04</text>
<text x="18.8" y="84">58.59</text>
<text x="18.2" y="96.9">45.69</text>
<text x="215.6" y="101.7">15.24 typ.</text>
<text x="254.1" y="96">Ø12 typ.</text>
<text x="174.2" y="103.4">78.48</text>
<text x="18.2" y="109.8">32.79</text>
<text x="217.7" y="112.1">DETAIL A</text>
<text x="216.8" y="117.2">SCALE 2:1</text>
<text x="17.1" y="122.7">19.89</text>
<text x="8.9" y="129.2">13.44</text>
<text x="18.9" y="135.6">6.99</text>
<text x="21.7" y="142.6">0</text>
<text x="42" y="158.7" transform="rotate(-90 42 158.7)">0</text>
<text x="90.6" y="161.8" transform="rotate(-90 90.6 161.8)">68</text>
<text x="155.7" y="157.1" transform="rotate(-90 155.7 157.1)">113.73</text>
<text x="49" y="162.2" transform="rotate(-90 49 162.2)">7.03</text>
<text x="62.2" y="164.1" transform="rotate(-90 62.2 164.1)">22.27</text>
<text x="71.5" y="164" transform="rotate(-90 71.5 164)">37.52</text>
<text x="80.6" y="164.7" transform="rotate(-90 80.6 164.7)">52.76</text>
<text x="103.5" y="167.7" transform="rotate(-90 103.5 167.7)">83.24</text>
<text x="117.5" y="167.7" transform="rotate(-90 117.5 167.7)">98.49</text>
<text x="52.7" y="176.7" transform="rotate(-90 52.7 176.7)">14.65</text>
<text x="134.3" y="175.9" transform="rotate(-90 134.3 175.9)">106.11</text>
<text x="42.7" y="182.4">50.8 (2&quot;)</text>
<text x="146.3" y="197.7">A</text>
<text x="160.8" y="204.6">1:1</text>
<text x="251.9" y="204.3">1/1</text>
</g>
<g font-size="3.5">
<text x="143.9" y="162.3">PROJECT</text>
<text x="144.2" y="175.6">TITLE</text>
<text x="143.7" y="191">SIZE</text>
<text x="155.4" y="191.5">APPROVED</text>
<text x="263" y="191">REV</text>
<text x="156.2" y="198">CHECKED</text>
<text x="144.5" y="204.4">SCALE</text>
<text x="179.6" y="204.2">DRAWN</text>
<text x="196.1" y="204">Benjamin Hornburg</text>
<text x="237.9" y="204.1">SHEET</text>
</g>
</svg>
